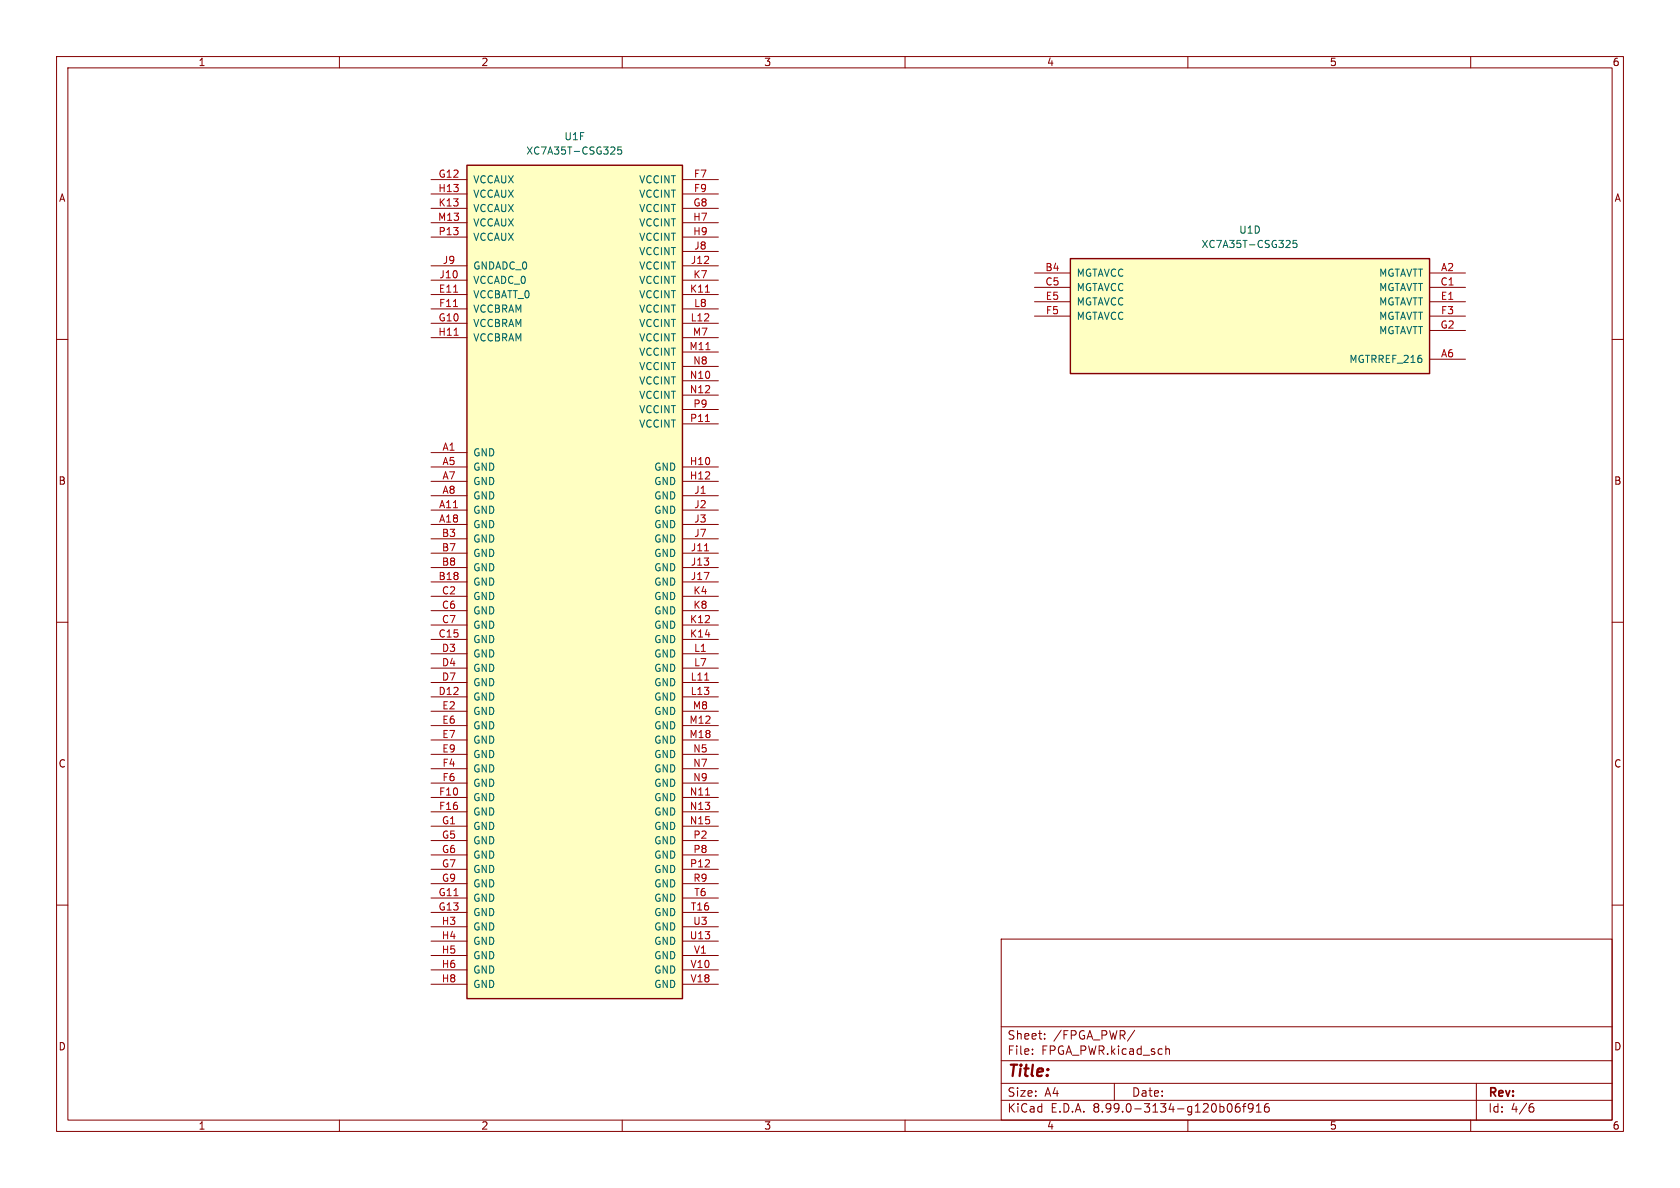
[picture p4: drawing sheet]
<svg xmlns="http://www.w3.org/2000/svg" width="297mm" height="210mm" viewBox="0 0 297 210" stroke-linecap="round" stroke-linejoin="round" font-family="sans-serif">
<g fill="none" stroke="#840000" stroke-width=".18">
<path d="M10 10h277v190h-277zM12 12h273v186h-273zM60 10v2M110 10v2M160 10v2M210 10v2M260 10v2M10 60h2M285 60h2M10 110h2M285 110h2M10 160h2"/>
<path d="M177 166h108v32h-108zM285 160h2M60 198v2M110 198v2M160 198v2M177 194.5h108M177 191.5h108M177 187.5h108M177 181.5h108M182.5 186.3v.1M182.5 185.5v.1M184.7 183.6v.1"/>
<path d="M184.7 182.8v.1M197 191.5v3M200.6 182.1l-1.3 2M206.2 185.5h.5v.9M210 198v2M219.1 195.1a.59 .59 0 0 0-.7 .6v.6l.1 .2 .5 .1 .2-.1v-.5l-.1-.3h-.4l-.3 .3M219.7 195.6h.5M220.2 195.1l-.3 .2v1.3M221.5 195.7l-.3 .3h-.2l-.3-.3 .1-.5 .4-.1 .3 .1a.99 .99 0 0 1-.4 1.4h-.3M222.1 196.6h.9M222.1 195.5l.4-.4v1.5M224.2 195.1a.59 .59 0 0 0-.7 .6v.6l.2 .2 .4 .1 .2-.1 .1-.5-.2-.3h-.4l-.3 .3"/>
<path d="M260 198v2M261 191.5v6.5M270.6 195.7h.4l.2 .3-.1 .5-.5 .1M271 195.1l-.4 .1"/>
</g>
<path d="M189.2 45.7h63.5v20.3h-63.5z" fill="#ffffc2"/>
<path d="M189.2 45.7h63.5v20.3h-63.5z" fill="none" stroke="#840000" stroke-width=".25"/>
<path d="M182.9 48.3h6.3M182.9 50.8h6.3M182.9 53.3h6.3M182.9 55.9h6.3M252.7 48.3h6.4M252.7 50.8h6.4M252.7 53.3h6.4M252.7 55.9h6.4M252.7 58.4h6.4M252.7 63.5h6.4" fill="none" stroke="#840000" stroke-width=".18"/>
<path d="M227.8 42.5l.3 .2-.1 .3-.7 .8h.8M229.2 42.5h-.6v.6l.2-.1h.4l.1 .2-.1 .4-.1 .2-.5-.2" fill="none" stroke="#006464" stroke-width=".18"/>
<path d="M82.5 29.2h38.1v147.3h-38.1z" fill="#ffffc2"/>
<path d="M82.5 29.2h38.1v147.3h-38.1z" fill="none" stroke="#840000" stroke-width=".25"/>
<g fill="none" stroke="#840000" stroke-width=".18">
<path d="M76.2 31.8h6.3M76.2 34.3h6.3M76.2 36.8h6.3M76.2 39.4h6.3M120.6 31.8h6.4M120.6 34.3h6.4M120.6 36.8h6.4M120.6 39.4h6.4M76.2 41.9h6.3M76.2 47h6.3M76.2 49.5h6.3M76.2 52.1h6.3"/>
<path d="M76.2 54.6h6.3M76.2 57.2h6.3M76.2 59.7h6.3M120.6 41.9h6.4M120.6 47h6.4M120.6 49.5h6.4M120.6 52.1h6.4M120.6 54.6h6.4M120.6 57.2h6.4M120.6 59.7h6.4M120.6 44.5h6.4M120.6 62.2h6.4"/>
<path d="M120.6 64.8h6.4M120.6 67.3h6.4M120.6 69.9h6.4M120.6 72.4h6.4M120.6 74.9h6.4M76.2 80h6.3M76.2 82.6h6.3M76.2 85.1h6.3M76.2 87.6h6.3M76.2 90.2h6.3M76.2 92.7h6.3M76.2 95.3h6.3"/>
<path d="M76.2 97.8h6.3M120.6 82.6h6.4M120.6 85.1h6.4M120.6 87.6h6.4M120.6 90.2h6.4M120.6 92.7h6.4M120.6 95.3h6.4M120.6 97.8h6.4M76.2 100.3h6.3M76.2 102.9h6.3M76.2 105.4h6.3M76.2 108h6.3"/>
<path d="M76.2 110.5h6.3M76.2 113h6.3M76.2 115.6h6.3M76.2 118.1h6.3M120.6 100.3h6.4M120.6 102.9h6.4M120.6 105.4h6.4M120.6 108h6.4M120.6 110.5h6.4M120.6 113h6.4M120.6 115.6h6.4M120.6 118.1h6.4"/>
<path d="M76.2 120.7h6.3M76.2 123.2h6.3M76.2 125.7h6.3M76.2 128.3h6.3M76.2 130.8h6.3M76.2 133.4h6.3M76.2 135.9h6.3M76.2 138.4h6.3M120.6 120.7h6.4M120.6 123.2h6.4M120.6 125.7h6.4M120.6 128.3h6.4"/>
<path d="M120.6 130.8h6.4M120.6 133.4h6.4M120.6 135.9h6.4M120.6 138.4h6.4M76.2 141h6.3M76.2 143.5h6.3M76.2 146.1h6.3M76.2 148.6h6.3M76.2 151.1h6.3M76.2 153.7h6.3M76.2 156.2h6.3M76.2 158.8h6.3"/>
<path d="M120.6 141h6.4M120.6 143.5h6.4M120.6 146.1h6.4M120.6 148.6h6.4M120.6 151.1h6.4M120.6 153.7h6.4M120.6 156.2h6.4M120.6 158.8h6.4M76.2 161.3h6.3M76.2 163.8h6.3M76.2 166.4h6.3M76.2 168.9h6.3"/>
<path d="M76.2 171.5h6.3M76.2 174h6.3M120.6 161.3h6.4M120.6 163.8h6.4M120.6 166.4h6.4M120.6 168.9h6.4M120.6 171.5h6.4M120.6 174h6.4"/>
</g>
<path d="M80.2 54.2h.7M80.2 51.7h.7M80.3 59.3h.7M124.7 51.7h.7M124.7 74.5h.7M124.8 61.8h.7M124.6 97.4h.7M124.6 120.2h.7M124.7 140.6h.8" fill="none" stroke="#a90000" stroke-width=".18"/>
<path d="M108.5 26l.2 .2-.1 .3-.7 .7h.8M109.9 26h-.6l-.1 .6 .2-.1h.4l.1 .2v.4l-.2 .1-.5-.1" fill="none" stroke="#006464" stroke-width=".18"/>
<text font-size="2.8" fill="#840000" x="178" y="190.9">Title:</text>
<g font-size="2.1" fill="#840000">
<text x="178" y="184">Sheet:</text>
<text x="186.2" y="184">/FPGA_PWR/</text>
<text x="178" y="186.7">File:</text>
<text x="184.1" y="186.7">FPGA_PWR.kicad_sch</text>
<text x="178" y="196.9">KiCad</text>
<text x="178" y="194.1">Size:</text>
<text x="184.7" y="194.1">A4</text>
<text x="185.7" y="196.9">E.D.A.</text>
<text x="193.3" y="196.9">8.99.0-3134-g120b06f916</text>
<text x="200" y="194.1">Date:</text>
<text x="263" y="194.3">Rev:</text>
<text x="263" y="196.9">Id:</text>
<text x="267.1" y="196.9">4/6</text>
</g>
<g font-size="1.8" fill="#840000">
<text x="35" y="11.9">1</text>
<text x="85" y="11.9">2</text>
<text x="135" y="11.9">3</text>
<text x="185" y="11.9">4</text>
<text x="235" y="11.9">5</text>
<text x="285" y="11.9">6</text>
<text x="10.3" y="35.9">A</text>
<text x="285.3" y="35.9">A</text>
<text x="10.3" y="85.9">B</text>
<text x="285.3" y="85.9">B</text>
<text x="10.3" y="135.9">C</text>
<text x="285.3" y="135.9">C</text>
<text x="10.3" y="185.9">D</text>
<text x="285.3" y="185.9">D</text>
<text x="35" y="199.9">1</text>
<text x="85" y="199.9">2</text>
<text x="135" y="199.9">3</text>
<text x="185" y="199.9">4</text>
<text x="235" y="199.9">5</text>
<text x="285" y="199.9">6</text>
</g>
<g font-size="1.8" fill="#006464">
<text x="92.9" y="27.5">XC7A35T-CSG325</text>
<text x="99.7" y="25">U1F</text>
<text x="83.6" y="32.6">VCCAUX</text>
<text x="83.6" y="35.2">VCCAUX</text>
<text x="112.9" y="32.6">VCCINT</text>
<text x="112.9" y="35.2">VCCINT</text>
<text x="83.6" y="37.7">VCCAUX</text>
<text x="83.6" y="40.2">VCCAUX</text>
<text x="112.9" y="37.7">VCCINT</text>
<text x="112.9" y="40.2">VCCINT</text>
<text x="219" y="41.5">U1D</text>
<text x="83.6" y="42.8">VCCAUX</text>
<text x="83.6" y="47.9">GNDADC_0</text>
<text x="112.9" y="42.8">VCCINT</text>
<text x="112.9" y="45.3">VCCINT</text>
<text x="112.9" y="47.9">VCCINT</text>
<text x="212.3" y="44">XC7A35T-CSG325</text>
<text x="83.6" y="50.4">VCCADC_0</text>
<text x="83.6" y="52.9">VCCBATT_0</text>
<text x="112.9" y="50.4">VCCINT</text>
<text x="112.9" y="52.9">VCCINT</text>
<text x="190.2" y="49.1">MGTAVCC</text>
<text x="190.2" y="51.7">MGTAVCC</text>
<text x="243.7" y="49.1">MGTAVTT</text>
<text x="243.7" y="51.7">MGTAVTT</text>
<text x="83.6" y="55.5">VCCBRAM</text>
<text x="83.6" y="58">VCCBRAM</text>
<text x="112.9" y="55.5">VCCINT</text>
<text x="112.9" y="58">VCCINT</text>
<text x="190.2" y="54.2">MGTAVCC</text>
<text x="190.2" y="56.7">MGTAVCC</text>
<text x="243.7" y="54.2">MGTAVTT</text>
<text x="243.7" y="56.7">MGTAVTT</text>
<text x="243.7" y="59.3">MGTAVTT</text>
<text x="83.6" y="60.6">VCCBRAM</text>
<text x="112.9" y="60.6">VCCINT</text>
<text x="112.9" y="63.1">VCCINT</text>
<text x="112.9" y="65.6">VCCINT</text>
<text x="238.4" y="64.4">MGTRREF_216</text>
<text x="112.9" y="68.2">VCCINT</text>
<text x="112.9" y="70.7">VCCINT</text>
<text x="112.9" y="73.3">VCCINT</text>
<text x="112.9" y="75.8">VCCINT</text>
<text x="83.6" y="80.9">GND</text>
<text x="83.6" y="83.4">GND</text>
<text x="115.6" y="83.4">GND</text>
<text x="83.6" y="86">GND</text>
<text x="83.6" y="88.5">GND</text>
<text x="115.6" y="86">GND</text>
<text x="115.6" y="88.5">GND</text>
<text x="83.6" y="91">GND</text>
<text x="83.6" y="93.6">GND</text>
<text x="115.6" y="91">GND</text>
<text x="115.6" y="93.6">GND</text>
<text x="83.6" y="96.1">GND</text>
<text x="83.6" y="98.7">GND</text>
<text x="83.6" y="101.2">GND</text>
<text x="115.6" y="96.1">GND</text>
<text x="115.6" y="98.7">GND</text>
<text x="115.6" y="101.2">GND</text>
<text x="83.6" y="103.7">GND</text>
<text x="83.6" y="106.3">GND</text>
<text x="115.6" y="103.7">GND</text>
<text x="115.6" y="106.3">GND</text>
<text x="83.6" y="108.8">GND</text>
<text x="83.6" y="111.4">GND</text>
<text x="83.6" y="113.9">GND</text>
<text x="115.6" y="108.8">GND</text>
<text x="115.6" y="111.4">GND</text>
<text x="115.6" y="113.9">GND</text>
<text x="83.6" y="116.4">GND</text>
<text x="83.6" y="119">GND</text>
<text x="115.6" y="116.4">GND</text>
<text x="115.6" y="119">GND</text>
<text x="83.6" y="121.5">GND</text>
<text x="83.6" y="124.1">GND</text>
<text x="115.6" y="121.5">GND</text>
<text x="115.6" y="124.1">GND</text>
<text x="83.6" y="126.6">GND</text>
<text x="83.6" y="129.1">GND</text>
<text x="83.6" y="131.7">GND</text>
<text x="115.6" y="126.6">GND</text>
<text x="115.6" y="129.1">GND</text>
<text x="115.6" y="131.7">GND</text>
<text x="83.6" y="134.2">GND</text>
<text x="83.6" y="136.8">GND</text>
<text x="115.6" y="134.2">GND</text>
<text x="115.6" y="136.8">GND</text>
<text x="83.6" y="139.3">GND</text>
<text x="83.6" y="141.8">GND</text>
<text x="115.6" y="139.3">GND</text>
<text x="115.6" y="141.8">GND</text>
<text x="83.6" y="144.4">GND</text>
<text x="83.6" y="146.9">GND</text>
<text x="83.6" y="149.5">GND</text>
<text x="115.6" y="144.4">GND</text>
<text x="115.6" y="146.9">GND</text>
<text x="115.6" y="149.5">GND</text>
<text x="83.6" y="152">GND</text>
<text x="83.6" y="154.5">GND</text>
<text x="115.6" y="152">GND</text>
<text x="115.6" y="154.5">GND</text>
<text x="83.6" y="157.1">GND</text>
<text x="83.6" y="159.6">GND</text>
<text x="115.6" y="157.1">GND</text>
<text x="115.6" y="159.6">GND</text>
<text x="83.6" y="162.2">GND</text>
<text x="83.6" y="164.7">GND</text>
<text x="83.6" y="167.2">GND</text>
<text x="115.6" y="162.2">GND</text>
<text x="115.6" y="164.7">GND</text>
<text x="115.6" y="167.2">GND</text>
<text x="83.6" y="169.8">GND</text>
<text x="83.6" y="172.3">GND</text>
<text x="115.6" y="169.8">GND</text>
<text x="115.6" y="172.3">GND</text>
<text x="83.6" y="174.9">GND</text>
<text x="115.6" y="174.9">GND</text>
</g>
<g font-size="1.8" fill="#a90000">
<text x="77.4" y="34">H13</text>
<text x="77.4" y="31.5">G12</text>
<text x="122.6" y="31.5">F7</text>
<text x="122.6" y="34">F9</text>
<text x="77.3" y="39.1">M13</text>
<text x="77.4" y="36.6">K13</text>
<text x="77.4" y="41.7">P13</text>
<text x="122.5" y="39.1">H7</text>
<text x="122.5" y="41.7">H9</text>
<text x="122.5" y="36.6">G8</text>
<text x="78.2" y="46.7">J9</text>
<text x="122" y="46.7">J12</text>
<text x="122.6" y="44.2">J8</text>
<text x="77.5" y="51.8">E11</text>
<text x="77.6" y="49.3">J10</text>
<text x="121.9" y="51.8">K11</text>
<text x="122.5" y="49.3">K7</text>
<text x="184.7" y="48">B4</text>
<text x="184.7" y="50.5">C5</text>
<text x="184.8" y="53.1">E5</text>
<text x="254.6" y="50.5">C1</text>
<text x="254.6" y="53.1">E1</text>
<text x="254.7" y="48">A2</text>
<text x="77.4" y="59.4">H11</text>
<text x="77.4" y="56.9">G10</text>
<text x="77.5" y="54.4">F11</text>
<text x="122" y="56.9">L12</text>
<text x="122.4" y="59.4">M7</text>
<text x="122.6" y="54.4">L8</text>
<text x="184.8" y="55.6">F5</text>
<text x="254.6" y="58.2">G2</text>
<text x="254.7" y="55.6">F3</text>
<text x="121.8" y="62">M11</text>
<text x="122.5" y="64.5">N8</text>
<text x="254.7" y="63.2">A6</text>
<text x="121.8" y="67.1">N10</text>
<text x="121.8" y="69.6">N12</text>
<text x="121.9" y="74.7">P11</text>
<text x="122.5" y="72.1">P9</text>
<text x="78.1" y="79.8">A1</text>
<text x="78.1" y="82.3">A5</text>
<text x="121.8" y="82.3">H10</text>
<text x="77.5" y="89.9">A11</text>
<text x="78.1" y="84.8">A7</text>
<text x="78.1" y="87.4">A8</text>
<text x="121.8" y="84.8">H12</text>
<text x="122.6" y="87.4">J1</text>
<text x="122.6" y="89.9">J2</text>
<text x="77.5" y="92.5">A18</text>
<text x="78" y="95">B3</text>
<text x="122.6" y="92.5">J3</text>
<text x="122.6" y="95">J7</text>
<text x="78" y="97.5">B7</text>
<text x="78" y="100.1">B8</text>
<text x="122" y="97.5">J11</text>
<text x="122" y="100.1">J13</text>
<text x="77.4" y="102.6">B18</text>
<text x="78" y="105.2">C2</text>
<text x="78" y="107.7">C6</text>
<text x="122" y="102.6">J17</text>
<text x="122.5" y="105.2">K4</text>
<text x="122.5" y="107.7">K8</text>
<text x="77.4" y="112.8">C15</text>
<text x="78" y="110.2">C7</text>
<text x="121.9" y="110.2">K12</text>
<text x="121.9" y="112.8">K14</text>
<text x="78" y="115.3">D3</text>
<text x="78" y="117.9">D4</text>
<text x="122.6" y="115.3">L1</text>
<text x="122.6" y="117.9">L7</text>
<text x="77.4" y="122.9">D12</text>
<text x="78" y="120.4">D7</text>
<text x="78.1" y="125.5">E2</text>
<text x="122" y="120.4">L11</text>
<text x="122" y="122.9">L13</text>
<text x="122.4" y="125.5">M8</text>
<text x="78.1" y="128">E6</text>
<text x="78.1" y="130.6">E7</text>
<text x="121.8" y="128">M12</text>
<text x="121.8" y="130.6">M18</text>
<text x="78.1" y="133.1">E9</text>
<text x="78.1" y="135.6">F4</text>
<text x="122.5" y="133.1">N5</text>
<text x="122.5" y="135.6">N7</text>
<text x="77.5" y="140.7">F10</text>
<text x="77.5" y="143.3">F16</text>
<text x="78.1" y="138.2">F6</text>
<text x="121.8" y="140.7">N11</text>
<text x="121.8" y="143.3">N13</text>
<text x="122.5" y="138.2">N9</text>
<text x="78" y="145.8">G1</text>
<text x="78" y="148.3">G5</text>
<text x="121.8" y="145.8">N15</text>
<text x="122.5" y="148.3">P2</text>
<text x="78" y="150.9">G6</text>
<text x="78" y="153.4">G7</text>
<text x="78" y="156">G9</text>
<text x="121.9" y="153.4">P12</text>
<text x="122.5" y="150.9">P8</text>
<text x="122.5" y="156">R9</text>
<text x="77.4" y="158.5">G11</text>
<text x="77.4" y="161">G13</text>
<text x="122" y="161">T16</text>
<text x="122.6" y="158.5">T6</text>
<text x="78" y="163.6">H3</text>
<text x="78" y="166.1">H4</text>
<text x="121.8" y="166.1">U13</text>
<text x="122.5" y="163.6">U3</text>
<text x="78" y="168.7">H5</text>
<text x="78" y="171.2">H6</text>
<text x="78" y="173.7">H8</text>
<text x="122" y="171.2">V10</text>
<text x="122" y="173.7">V18</text>
<text x="122.6" y="168.7">V1</text>
</g>
</svg>
